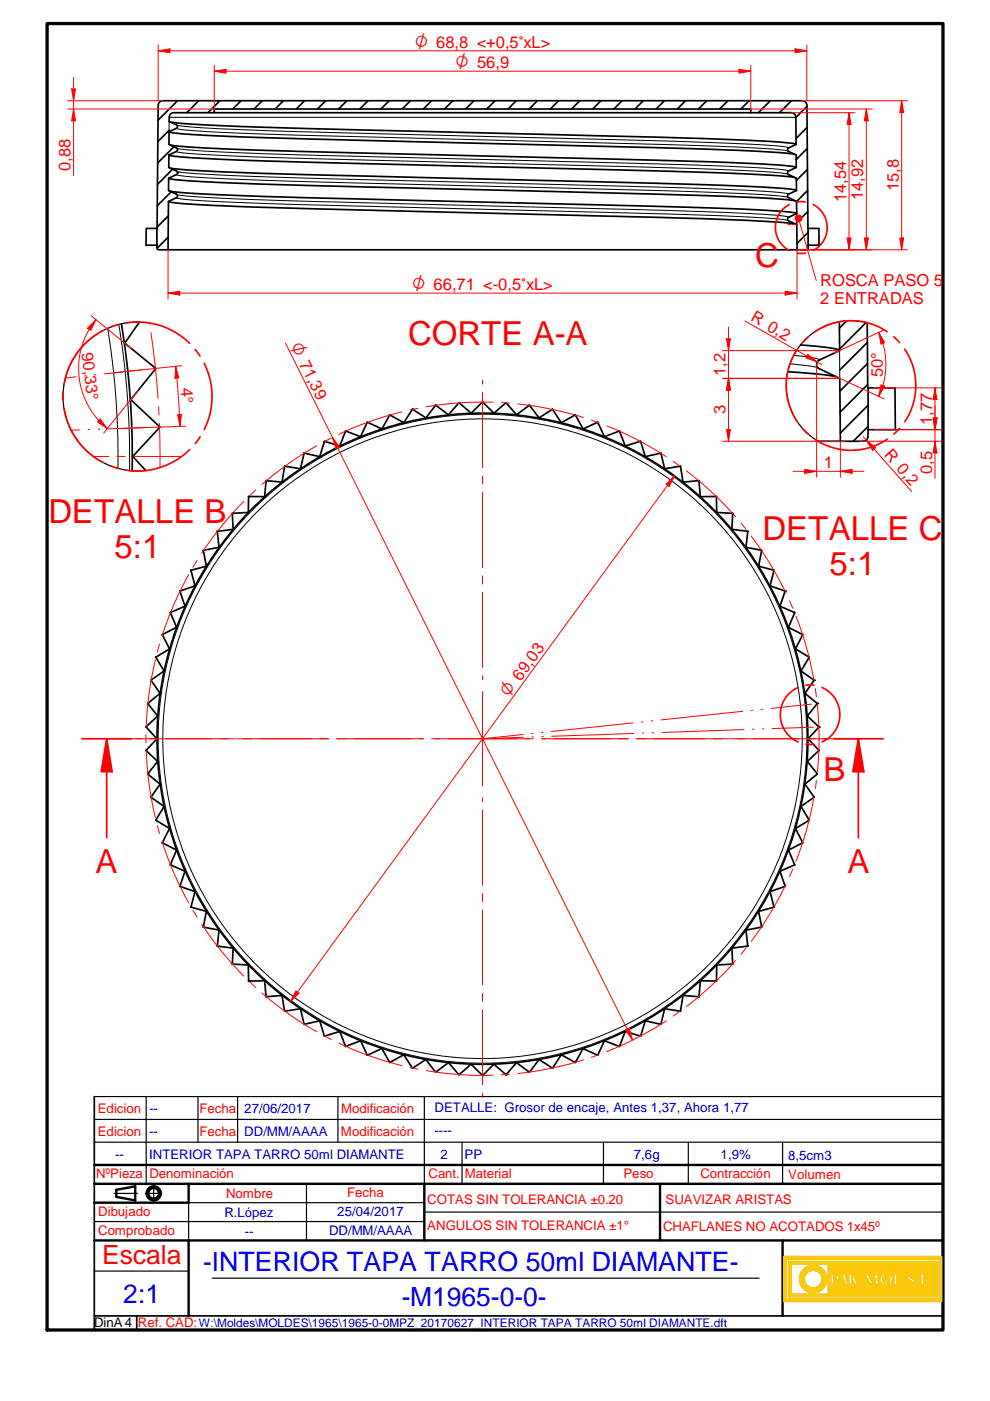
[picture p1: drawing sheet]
<svg xmlns="http://www.w3.org/2000/svg" width="210mm" height="297mm" viewBox="0 0 210 297" stroke-linecap="round" stroke-linejoin="round" font-family="sans-serif">
<path d="M10 5h190v277h-190z" fill="none" stroke="#000" stroke-width=".7"/>
<g fill="none" stroke="#000" stroke-width=".51">
<path d="M20 255h20M20 251h180M20 247h180M24.7 252.3v1.5M28.7 251.5v3M140 251v12M20 263h180M166 263v16"/>
<circle cx="32.6" cy="253" r="1.13"/>
<circle cx="32.6" cy="253" r="1.5"/>
</g>
<path d="M20 232.5v49.5h180v-49.5M20 279h180M29 279v3" fill="none" stroke="#000" stroke-width=".36"/>
<g fill="none" stroke="#000" stroke-width=".25">
<path d="M31 232.5v18.5M20 259h70M24.2 253h5M30.8 253h3.5M32.6 251.3v3.5M40 255v8M65 251v12M98 242.2v8.8M128 242.2v8.8M146 242.2v8.8M166 242.2v8.8M20 269.5h20"/>
<path d="M45 271h116"/>
</g>
<g fill="#faca0a">
<path d="M166.2 266.4v9.5h33.5v-9.5zM166.8 267h32.4v8.4h-32.4z" fill-rule="evenodd"/>
<path d="M167.3 267.5v7.4h31.4v-7.4zM194.1 272.1a.3 .3 0 0 1 .6 0 .3 .3 0 0 1-.6 0zM195.3 270.2h.6v1.9h.9v.3h-1.5zM197.1 271.9h.5v.3l-.4 .1zM167.8 268h7.9v6.4h-7.9zM176.2 270.2h1.4l.4 .6-.1 .3-.3 .3h-.8v1h-.6zM178.6 270.2h.6l.7 2.2h-.7l-.2-.5h-.6l-.2 .5h-.2zM180 270.2h.7v.9l.7-.9h.4l-.6 .6 .8 1.6h-.7l-.5-1-.1 1h-.7zM182.1 271h.9v.3h-.9zM183.8 270.2h.3l.8 1.4 .8-1.4h.4l.3 2.2h-.7v-1.4l-.8 1.4h-.3l-.6-1.4-.2 1.4h-.4zM186.9 270.6a1.31 1.31 0 0 1 1.8-.4 1.31 1.31 0 0 1 .4 1.8 1.35 1.35 0 0 1-1.7 .4 1.35 1.35 0 0 1-.7-1.6zM189.6 270.2h.6v1.9h1v.3h-1.6zM192.5 270.4a.77 .77 0 0 1 .8-.3 .77 .77 0 0 1 .6 .7h-.3a.4 .4 0 0 0-.3-.5 .4 .4 0 0 0-.5 .4l.2 .1a1.15 1.15 0 0 1 1 1.1 .83 .83 0 0 1-.9 .5 .83 .83 0 0 1-.7-.8h.3a.45 .45 0 0 0 .2 .6 .45 .45 0 0 0 .6-.3l-.4-.4a.86 .86 0 0 1-.7-.7z" fill-rule="evenodd"/>
</g>
<path d="M176.2 270.2h1.2a.66 .66 0 0 1 .6 .7 .66 .66 0 0 1-.9 .5h-.3v1h-.6zM178.6 270.2h.6l.7 2.2h-.7l-.2-.5h-.6l-.2 .5h-.2zM180 270.2h.7v.9l.7-.9h.4l-.6 .6 .8 1.6h-.7l-.5-1-.1 1h-.7zM183.8 270.2h.3l.8 1.4 .8-1.4h.4l.3 2.2h-.7v-1.4l-.8 1.4h-.3l-.6-1.4-.2 1.4h-.4zM187.1 270.3a1.28 1.28 0 0 1 1.9 .2 1.28 1.28 0 0 1-.3 1.8 1.27 1.27 0 0 1-1.8-.2 1.27 1.27 0 0 1 .2-1.8zM193.1 270.1h.1M193.1 270.1l-.5 .2-.2 .5M193.2 270.1l.6 .3 .1 .4h-.3a.4 .4 0 0 0-.3-.5 .4 .4 0 0 0-.5 .4l.4 .2" fill="none" stroke="#faca0a" stroke-width=".36"/>
<circle cx="193.2" cy="270.9" r=".18" fill="#faca0a"/>
<path d="M193.2 270.9a.78 .78 0 0 1 .7 .5 .78 .78 0 0 1-.1 .8" fill="none" stroke="#faca0a" stroke-width=".36"/>
<circle cx="193.8" cy="272.2" r=".18" fill="#faca0a"/>
<path d="M193.8 272.2a.85 .85 0 0 1-.9 .1 .85 .85 0 0 1-.5-.7h.3v.4l.4 .2" fill="none" stroke="#faca0a" stroke-width=".36"/>
<circle cx="193.1" cy="272.2" r=".18" fill="#faca0a"/>
<path d="M193.5 271.9l-.4 .3" fill="none" stroke="#faca0a" stroke-width=".36"/>
<circle cx="193.5" cy="271.9" r=".18" fill="#faca0a"/>
<path d="M192.4 270.8l.3 .5 .7 .4 .1 .2" fill="none" stroke="#faca0a" stroke-width=".36"/>
<path d="M170.3 269.3a2.91 2.91 0 0 1 3.1-.9 2.91 2.91 0 0 1 2 2.6h-1a1.89 1.89 0 0 0-2.9-1.4 1.89 1.89 0 0 0 0 3.2 1.89 1.89 0 0 0 2.9-1.5h1a2.91 2.91 0 0 1-4 2.6 2.91 2.91 0 0 1-1.1-4.6z" fill-rule="evenodd" fill="#faca0a"/>
<path d="M170.6 269a2.91 2.91 0 0 1 3-.5 2.91 2.91 0 0 1 1.8 2.5h-1a1.89 1.89 0 0 0-2.9-1.4 1.89 1.89 0 0 0 0 3.2 1.89 1.89 0 0 0 2.9-1.5h1a2.91 2.91 0 0 1-4.2 2.5 2.91 2.91 0 0 1-.6-4.8z" fill="none" stroke="#faca0a" stroke-width=".36"/>
<path d="M176.8 270.3l.4 .1 .1 .3-.2 .5-.3 .1z" fill-rule="evenodd" fill="#faca0a"/>
<path d="M176.8 270.3a.46 .46 0 0 1 .5 .5 .46 .46 0 0 1-.5 .5z" fill="none" stroke="#faca0a" stroke-width=".36"/>
<path d="M178.7 270.7l.3 1h-.5z" fill="#faca0a"/>
<path d="M178.7 270.7l.3 1h-.5z" fill="none" stroke="#faca0a" stroke-width=".36"/>
<path d="M187.6 270.5a.75 .75 0 0 1 .9 .1 .75 .75 0 0 1 .1 .9v.3a.66 .66 0 0 1-.7 .4 1.07 1.07 0 0 1-.3-1.7z" fill-rule="evenodd" fill="#faca0a"/>
<g fill="none" stroke="#faca0a" stroke-width=".36">
<path d="M166.2 266.4h33.5v9.5h-33.5zM166.8 267h32.4v8.4h-32.4zM167.3 267.5h31.4v7.4h-31.4zM167.8 268h7.9v6.4h-7.9zM182.1 271h.9v.3h-.9zM187.6 270.5a.75 .75 0 0 1 .9 .1 .75 .75 0 0 1 .1 .9 .68 .68 0 0 1-.6 .7 .68 .68 0 0 1-.7-.7v-.6zM189.6 270.2h.6v1.9h1v.3h-1.6zM195.3 270.2h.6v1.9h.9v.3h-1.5z"/>
<circle cx="194.4" cy="272.1" r=".3"/>
<circle cx="197.4" cy="272.1" r=".3"/>
</g>
<path d="M20 237.3h180M20 232.5h180M42 232.5v9.7M50.4 232.5v9.7M71.7 232.5v9.7M90 232.5v18.5M20 242.2h180M40 255h50M90 257h110" fill="none" stroke="#000" stroke-width=".25"/>
<path d="M24.7 253.8l4 .7M28.7 251.5l-4 .8M40 251v4M90 251v12M40 263v16" fill="none" stroke="#000" stroke-width=".51"/>
<g fill="none" stroke="#000" stroke-width=".36">
<path d="M60.4 98.8v.1M64.5 96.1h.1M68.9 93.6h-.1M68.9 93.6l-1.1 3.2-3.3-.7-.8 3.3-3.3-.6-.6 3.4-3.4-.3-.3 3.4h-3.4v3.3l-3.4 .2M73.3 91.4h.1M78 89.5l-.1 .1M82.7 88h-.1M87.5 86.8l-1.9 2.8-2.9-1.6-1.7 3-3.1-1.5-1.4 3.1-3.2-1.2-1.2 3.2-3.2-1M92.4 85.9h.1M97.4 85.4l-2.3 2.5-2.7-2-2.1 2.7-2.8-1.8M102.3 85.2h.1M102.3 85.2l-2.4 2.4-2.6-2.2"/>
<path d="M102.3 85.2l2.5 2.4 2.6-2.2M107.3 85.4l2.3 2.5 2.7-2 2 2.7 2.9-1.8 1.8 2.8 3-1.6 1.7 3 3.1-1.5 1.4 3.1 3.2-1.2 1.2 3.2 3.3-1M112.2 85.9h.1M117.2 86.8h.1M122 88h.1M126.7 89.5l.1 .1M131.3 91.4h.1M135.8 93.6h.1M135.9 93.6l1 3.2 3.3-.7 .8 3.3 3.3-.6 .6 3.4 3.4-.3 .2 3.4h3.5v3.3l3.4 .2M140.1 96.1h.1M144.3 98.8v.1M43.1 116.7l.7 3.3-3.3 .9"/>
<path d="M43.2 116.7h-.1M46.1 112.6l.4 3.4-3.4 .7M46.1 112.6v.1M49.3 108.8l.1 3.4-3.3 .4M49.3 108.8v.1M52.8 105.3h-.1M56.5 101.9l-.1 .1M148.2 101.9l.1 .1M151.9 105.3h.1M155.4 108.8v.1M155.4 108.8l-.2 3.4 3.4 .4M158.6 112.6v.1"/>
<path d="M158.6 112.6l-.4 3.4 3.3 .7M161.5 116.7h.1M161.5 116.7l-.6 3.3 3.3 .9M33.1 139.3v.1M34.4 134.6l1.6 3-3 1.7 1.8 3-2.8 1.9M34.5 134.5l-.1 .1M36.2 129.9h.1M38.2 125.3l1 3.2-3.1 1.4 1.3 3.1-3 1.6M38.2 125.3h.1M40.5 120.9l.9 3.3-3.2 1.1M40.5 120.9v.1M164.1 120.9l.1 .1"/>
<path d="M164.2 120.9l-.9 3.3 3.2 1.1M166.5 125.3l-1.1 3.2 3.2 1.4-1.4 3.1 3.1 1.6M168.5 129.9h.1M170.2 134.5v.1M170.3 134.6l-1.6 3 2.9 1.7-1.7 3 2.8 1.9M171.6 139.3v.1M31 154.1v.1M31 159.1v.1M31.3 149.2l2.1 2.6-2.4 2.3 2.3 2.5-2.3 2.5 2.4 2.3-2.1 2.7M31.3 149.1v.1M32 144.2l2 2.8-2.7 2.1M32 144.2v.1"/>
<path d="M172.6 144.2l-1.9 2.8 2.6 2.1M173.3 149.2l-2.1 2.6 2.5 2.3M173.3 149.1v.1M173.7 154.1v.1M173.7 154.2l-2.3 2.4 2.3 2.6M173.7 159.1l-2.5 2.3 2.1 2.7M31.3 164.1l2.7 2.1-2 2.8M31.3 164.1h.1M32 169l2.8 2-1.8 2.9 3 1.8-1.6 3 3 1.5-1.2 3.1M32 169v.1M33.1 173.9h.1M34.4 178.6l.1 .1"/>
<path d="M170.2 178.6v.1M171.6 173.9h.1M172.7 169l-2.8 2 1.7 2.9-2.9 1.8 1.6 3-3.1 1.5 1.4 3.1M173.3 164.1h.1M173.4 164.1l-2.7 2.1 1.9 2.9M36.1 183.4l3.1 1.3-1 3.2M36.2 183.3v.1M38.2 187.9l3.2 1.1-.9 3.3M38.2 187.9h.1M40.5 192.3l3.3 .9-.7 3.4M40.5 192.3h.1M43.1 196.6l3.4 .6-.4 3.4"/>
<path d="M43.1 196.5l.1 .1M161.5 196.5v.1M164.2 192.3h-.1M164.2 192.3l-3.3 .9 .6 3.4-3.3 .6 .4 3.4M166.5 187.9h.1M168.6 183.4l-3.2 1.3 1.1 3.2-3.2 1.1 .9 3.3M168.6 183.3l-.1 .1M46.1 200.6l3.3 .4-.1 3.4 3.4 .2v3.4l3.4-.1 .3 3.4M46.1 200.6h.1M49.3 204.4h.1M52.7 207.9l.1 .1M56.4 211.3h.1"/>
<path d="M56.4 211.3l3.4-.2 .6 3.3 3.3-.5 .8 3.3 3.3-.8 1 3.3 3.3-1 1.2 3.2 3.2-1.2 1.4 3M60.4 214.4h.1M64.5 217.1v.1M68.8 219.6l.1 .1M135.9 219.7l-3.3-1-1.2 3.2-3.2-1.2-1.4 3M135.9 219.6l-.1 .1M140.2 217.1l-.1 .1M144.3 214.4h.1M148.3 211.3l-3.4-.2-.6 3.3-3.3-.5-.8 3.3-3.3-.8-1 3.3M148.3 211.3h-.1M152 207.9l-.1 .1M155.4 204.4h.1"/>
<path d="M158.6 200.6h.1M158.6 200.6l-3.4 .4 .2 3.4-3.4 .2v3.4l-3.5-.1-.2 3.4M73.3 221.8h.1M77.9 223.7h.1M77.9 223.7l3.1-1.4 1.7 3 2.9-1.7 1.9 2.9M82.6 225.2l.1 .1M87.5 226.4l2.8-1.8 2.1 2.8 2.7-2.1 2.3 2.6M92.4 227.3h.1M97.3 227.8l2.6-2.2 2.4 2.4M102.3 228h.1M107.4 227.8l-2.6-2.2-2.5 2.4M112.2 227.3l-2.6-2-2.3 2.6"/>
<path d="M112.2 227.3h.1M117.2 226.4v.1M122 225.2v.1M126.8 223.7l-3.1-1.4-1.7 3-3-1.7-1.8 2.9-2.9-1.9-2.1 2.7M126.8 223.7h-.1M131.4 221.8h-.1"/>
<circle cx="102.3" cy="156.6" r="69"/>
</g>
<g fill="none" stroke="#000" stroke-width=".21">
<circle cx="102.3" cy="156.6" r="67.8"/>
<circle cx="102.3" cy="156.6" r="68.8"/>
</g>
<g fill="#000">
<circle cx="87.5" cy="86.8" r=".18"/>
<circle cx="97.4" cy="85.4" r=".18"/>
<circle cx="166.5" cy="125.3" r=".18"/>
<circle cx="31.3" cy="149.2" r=".18"/>
<circle cx="172.7" cy="144.2" r=".18"/>
<circle cx="173.4" cy="149.2" r=".18"/>
<circle cx="173.7" cy="154.1" r=".18"/>
<circle cx="31.3" cy="164.1" r=".18"/>
<circle cx="36.1" cy="183.4" r=".18"/>
<circle cx="102.3" cy="228" r=".18"/>
<circle cx="107.3" cy="227.9" r=".18"/>
</g>
<g fill="none" stroke="#f00" stroke-width=".21">
<path d="M67.2 94.5l-1.3 .7a71 71 0 0 0-10.3 7.5M70.3 92.9l-1.6 .8M85.2 87.3l-3.5 1a66.7 66.7 0 0 0-9.8 3.8M88.6 86.6l-1.6 .3M102.3 80.6v.9M102.3 83.2v15.9M104.6 85.3h-1a71 71 0 0 0-13.2 1M106.3 85.4l1.8 .1M109.8 85.6l1.2 .2a70.9 70.9 0 0 1 12.7 2.7M125.4 89.1l1.6 .6M128.7 90.3l1.2 .5a71.4 71.4 0 0 1 11.4 6M142.8 97.8l1.4 1"/>
<path d="M145.6 99.9l1.3 .9a68.8 68.8 0 0 1 9.1 8.8M41.8 118.8l-.9 1.5M51.7 106.3l-2.8 3a68.5 68.5 0 0 0-6.1 8M54.3 103.9l-1.3 1.2M102.3 100.9v1.7M102.3 104.4v15.9M157.2 110.9l1 1.3M159.3 113.6l1.1 1.5a71.9 71.9 0 0 1 6.3 10.7M32.9 139.9l-.4 2a71.4 71.4 0 0 0-1.5 12.1M33.8 136.5l-.4 1.7M40 121.8l-.9 1.6a72.2 72.2 0 0 0-4.7 11.5M102.3 122.1v1.7"/>
<path d="M102.3 125.6v15.9M167.4 127.4l.7 1.6M168.8 130.6l.7 1.9a72.2 72.2 0 0 1 3.2 11.8M22.6 156.6h27.3M31 155.8v1.7M31 159.3a70.9 70.9 0 0 0 2 14M50.1 156.6h19.7M71.3 156.6h18.6M91.5 156.6h21.7M102.3 143.3v.8M102.3 146.6v20M111 155.7l-8.7 .9 8.7-.3"/>
<path d="M112.8 156.3h.3M113.1 155.5h-.3M114.9 156.6h18.5M115.2 155.3h-.3M115.2 156.2h-.3M134.3 153.3l-17.4 1.8M134.4 155.5l-17.4 .6M134.9 156.6h19.7M136.4 153.1h-.4M136.5 155.4h-.3M138.3 155.4h.3M138.5 152.8l-.4 .1"/>
<path d="M154.8 156.6h27.3M157.5 150.8l-17.3 1.8M157.8 154.7l-17.4 .6M159.6 154.6h.3M159.6 150.6h-.3M161.7 150.4h-.3M162 154.5l-.3 .1M172.2 149.3l-8.7 .9M172.5 154.2l-8.7 .3M172.9 146l.3 1.7M173.4 149.5a70.5 70.5 0 0 1 0 14.2M33.4 175l.4 1.7"/>
<path d="M34.4 178.4v.1a72.9 72.9 0 0 0 5.6 13M102.3 169.1v.9M102.3 171.7v16M172.7 168.9a70 70 0 0 1-3.9 13.7M173.2 165.5l-.3 1.7M40.9 193l.9 1.5M42.8 195.9l.1 .3a72.4 72.4 0 0 0 8.8 10.8M102.3 189.4v1.8M102.3 192.9v15.9M166.7 187.5v.1a71.6 71.6 0 0 1-7.4 12M168.1 184.3l-.6 1.5M53 208.2l1.3 1.2"/>
<path d="M55.6 210.6l2.2 1.8a67.8 67.8 0 0 0 9.4 6.3M68.7 219.6l1.6 .8M102.3 210.6v1.7M102.3 214.1v15.9M141.3 216.4l-.5 .3a71.8 71.8 0 0 1-12.1 6.2M144.2 214.4l-1.4 1M156 203.7l-.2 .3a67.3 67.3 0 0 1-10.2 9.4M158.3 201l-1.1 1.3M71.9 221.2l.6 .3a73.7 73.7 0 0 0 12.8 4.4M87 226.3l1.7 .4M90.4 227l.9 .1a67.3 67.3 0 0 0 13.3 .9M102.3 231.8v.8"/>
<path d="M108.1 227.8l-1.7 .1M123.8 224.7l-.8 .3a72.8 72.8 0 0 1-13.1 2.6M127.1 223.6l-1.7 .6"/>
</g>
<path d="M27.9 156.6h-5.3v21M176.8 156.6h5.3" fill="none" stroke="#f00" stroke-width=".36"/>
<path d="M22.6 156.6l1.2 7h-2.3z" fill="#f00"/>
<path d="M22.6 156.6l1.2 7h-2.3zM182.1 156.6v21" fill="none" stroke="#f00" stroke-width=".36"/>
<path d="M182.1 156.6l1.1 7h-2.3z" fill="#f00"/>
<g fill="none" stroke="#f00" stroke-width=".36">
<path d="M21.8 70.1a15.8 15.8 0 0 0-8.2 11.3M25.1 68.8l-1.6 .5M26.8 68.5a15.6 15.6 0 0 1 13.4 4.3M41.4 74.1l1 1.4M43.3 77a15.6 15.6 0 0 1 0 14.1M13.4 83.2v1.7M13.6 86.7a15.7 15.7 0 0 0 8.3 11.4M23.5 98.8l1.6 .5M40.2 95.3a15.8 15.8 0 0 1-13.3 4.4M42.4 92.6l-1 1.4M17.4 156.6h5.2M169.2 145.8a6.3 6.3 0 0 0-3.7 5.7 6.3 6.3 0 0 0 3.8 5.8"/>
<path d="M170.9 145.3h1.8M171 157.8h1.7M174.4 145.8a6.3 6.3 0 0 1 3.7 5.7M178.1 151.5a6.3 6.3 0 0 1-3.7 5.8M182.1 156.6l1.1 7h-2.3zM182.1 156.6h5.2"/>
</g>
<g fill="none" stroke="#000" stroke-width=".36">
<path d="M35.8 37.8v2.6l1.6 .8a.41 .41 0 0 1 .3 .3 .41 .41 0 0 1-.3 .4l-1.7 .8M35.8 37.8l.3 .1a178.1 178.1 0 0 0 19.2 1.1l72.5 1.9a682.8 682.8 0 0 1 39.2 1.4l1.7 .3M35.8 32.9v2.6l1.6 .8a.43 .43 0 0 1 0 .7l-1.6 .8M35.8 32.9l.3 .1a178.1 178.1 0 0 0 19.2 1.1l94.1 2.4a167.6 167.6 0 0 1 19.2 1.2M35.9 27.6l-2.4 2.4M35.9 28l.3 .1a178.1 178.1 0 0 0 19.1 1.1l72.5 1.8a612.7 612.7 0 0 1 39.1 1.5l1.7 .2M36.1 35.6a181.4 181.4 0 0 0 19.2 1.1l94.1 2.5a194 194 0 0 1 19.2 1l.3 .2M36.1 30.8a181.4 181.4 0 0 0 19.2 1.1l94.1 2.4a178.2 178.2 0 0 1 19.2 1.1l.3 .1M36.2 25.9a181.4 181.4 0 0 0 19.2 1.1l94 2.4a178.2 178.2 0 0 1 19.1 1.1l.3 .1M36.6 35.9l-3.2 3.2M36.9 31.1l-3.5 3.5M37.7 21.4l-4.2 4.1"/>
<path d="M37.7 31.7h.1M42.1 21.4l-2.5 2.5M45.4 23.9h122.4a.94 .94 0 0 1 1 1v5.7M46.6 21.4l-2.5 2.5M51.1 21.4l-1.7 1.7M55.6 21.4l-1.7 1.7M60.1 21.4l-1.7 1.7M64.6 21.4l-1.8 1.7M69.1 21.4l-1.8 1.7M73.6 21.4l-1.8 1.7M78.1 21.4l-1.8 1.7M82.5 21.4l-1.7 1.7"/>
<path d="M87.1 21.4l-1.8 1.7M91.5 21.4l-1.7 1.7M96 21.4l-1.7 1.7M100.5 21.4l-1.7 1.7M105 21.4l-1.7 1.7M109.5 21.4l-1.8 1.7M114 21.4l-1.8 1.7M118.5 21.4l-1.8 1.7M123 21.4l-1.8 1.7M127.5 21.4l-1.8 1.7M132 21.4l-1.8 1.7M136.4 21.4l-1.7 1.7"/>
<path d="M140.9 21.4l-1.7 1.7M145.4 21.4l-1.7 1.7M149.9 21.4l-1.8 1.7M154.4 21.4l-1.8 1.7M158.9 21.4l-1.8 1.7M159.2 23.9v-.8h-113.8v.8h-8.5a.94 .94 0 0 0-1 1v.8l1.5 .8 .2 .4-.2 .3-1.5 .7-.1 2.7 1.6 .8a.41 .41 0 0 1 .3 .3 .41 .41 0 0 1-.3 .4l-1.6 .8M163.4 21.4l-2.6 2.5M167.9 21.4l-2.6 2.5M168.8 30.6l-1.5 .8a.41 .41 0 0 0-.3 .3 .41 .41 0 0 0 .3 .4l1.6 .8v2.6M168.9 35.5l-1.6 .8a.43 .43 0 0 0 0 .7l1.6 .8v2.6l-1.6 .8a.41 .41 0 0 0-.3 .3 .41 .41 0 0 0 .3 .4l1.7 .8M171.2 22.6l-2.4 2.3M171.2 27l-2.4 2.4"/>
<path d="M171.2 31.5l-2.3 2.3M171.3 35.9l-2.4 2.4M33.3 48.4h-2.3v3.6h2.3M33.3 48.4h.1M33.3 52v.6l.2 .3 2.1 .1M33.3 48.4v3.6M33.3 48.4l.2-26.1a.98 .98 0 0 1 1-.9h135.7a1.02 1.02 0 0 1 1 .9l.2 26.1h2.3v3.6h-2.3M35.7 50.3l-2.4 2.3M35.7 45.8l-2.4 2.4M35.7 42.7l-.1 10.3M35.8 42.7l.2 .1a178.1 178.1 0 0 0 19.2 1.1l72.7 1.9a618.7 618.7 0 0 1 39.1 1.5l1.7 .2M36 40.5l1.7 .2a618.6 618.6 0 0 0 39.2 1.5l72.6 1.8a156.9 156.9 0 0 1 19.4 1.2l.1 .1"/>
<path d="M36.3 40.7l-2.9 2.9M37.7 41.5h.1M169 42.7v2.6M169 45.3l-1.7 .8-.3 .4 .3 .3 1.7 .8 .1 5.4M171.3 40.4l-2.3 2.3M171.3 44.8l-2.3 2.4M171.4 49.3l-2.4 2.3M171.4 48.4v3.6M171.4 52l-.1 .8-.3 .2h-135.4M25.8 68.7a171.4 171.4 0 0 1 2.2 31.1M29.6 68.3l-3.1 4.4 6.6 5.4-5.4 6.6 6.2 5.9-5.7 6.2 2.7 3M33 78v.2"/>
<path d="M33.8 90.5v.1"/>
</g>
<g fill="none" stroke="#000" stroke-width=".21">
<path d="M35.9 24.9h132.9M35.9 25.7v2.2M37.4 37v.1a27.8 27.8 0 0 0 6.7 .6l18.9 .8 71.8 1.8a492.3 492.3 0 0 1 30.6 1.3l1.8 .2M37.4 27.2l.1 .1a54.7 54.7 0 0 0 8.6 .7l16.9 .7 71.8 1.8a492.3 492.3 0 0 1 30.6 1.2l1.8 .3M37.4 32.1v.1a27.8 27.8 0 0 0 6.7 .6l18.9 .7 71.8 1.9a557.1 557.1 0 0 1 30.6 1.2l1.8 .3M37.5 26.5l1.7 .3a488.8 488.8 0 0 0 30.7 1.3l64.9 1.6a440.1 440.1 0 0 1 31.3 1.4l1.2 .3M37.5 36.3l.9 .2a321.6 321.6 0 0 0 25 1.2l71.4 1.8a449.1 449.1 0 0 1 30.3 1.3l2.2 .4M37.5 31.4l1.8 .3a489.1 489.1 0 0 0 30.6 1.3l64.9 1.6a440.1 440.1 0 0 1 31.3 1.4l1.2 .3M37.4 41.9l.1 .1a52.6 52.6 0 0 0 8.6 .7l16.9 .7 71.8 1.8a492 492 0 0 1 30.6 1.3l1.8 .2M37.5 41.3h.4a181.5 181.5 0 0 0 19.4 1.1l77.5 2a440.1 440.1 0 0 1 31.3 1.4l1.2 .3M169 45.3v2.3M22.8 69.6a168.1 168.1 0 0 1 2.2 29.7"/>
<path d="M25.2 68.8a171 171 0 0 1 2.3 31"/>
</g>
<circle cx="37.7" cy="36.6" r=".18" fill="#000"/>
<g fill="none" stroke="#f00" stroke-width=".21">
<path d="M167.1 47.6h.6M167.9 47.6h.1M168.1 47.6h.1M168.3 47.6h.7M16.2 79.9l-2.3 .2M18.3 79.7h-.4M20.3 79.5h-.3M30.1 78.4l-8 .9M31.7 68.5v.2M32 70.5l.9 6.8 .6 7.2M17 91.1l-1.9 .1M19 91.1h-.3"/>
<path d="M19.8 96.8h3.3M20.8 91h.4M24.8 96.8h1.8M28.3 96.8h10.2M30.9 90.7l-8 .2M33.6 86.3l.1 1.7M33.8 89.7l.1 9.4M37.7 87.9h.8l-.3 2.5z"/>
</g>
<path d="M29.6 68.3a15.8 15.8 0 0 0-16.2 16.4 15.8 15.8 0 0 0 17.5 15.1" fill="none" stroke="#000" stroke-width=".25"/>
<path d="M37.7 87.9h.8l-.3 2.5z" fill="#f00"/>
<path d="M37.3 77.7l.6 2.4-.8 .1z" fill="none" stroke="#f00" stroke-width=".21"/>
<path d="M37.3 77.7l.6 2.4-.8 .1z" fill="#f00"/>
<path d="M179.7 50.5h.8l-.4 2.5zM37.3 77.7l.7 8.4 .2 4.3M38.5 77.5l-14.2 1.5M39.4 90.4l-14.6 .5" fill="none" stroke="#f00" stroke-width=".21"/>
<path d="M179.7 50.5h.8l-.4 2.5z" fill="#f00"/>
<path d="M180.1 23.9l.4 2.5h-.8z" fill="none" stroke="#f00" stroke-width=".21"/>
<path d="M180.1 23.9l.4 2.5h-.8z" fill="#f00"/>
<path d="M167.8 23.9h13.5M180.1 23.9v29.1M171 53h10.3M183.3 50.5h.9l-.5 2.5z" fill="none" stroke="#f00" stroke-width=".21"/>
<path d="M183.3 50.5h.9l-.5 2.5z" fill="#f00"/>
<path d="M183.7 23.1l.5 2.5h-.9z" fill="none" stroke="#f00" stroke-width=".21"/>
<path d="M183.7 23.1l.5 2.5h-.9z" fill="#f00"/>
<path d="M45.4 15.1l2.5-.4v.8zM159.2 23.1h25.8M183.7 23.1v29.9M170 53h15" fill="none" stroke="#f00" stroke-width=".21"/>
<path d="M45.4 15.1l2.5-.4v.8z" fill="#f00"/>
<path d="M156.7 14.7l2.5 .4-2.5 .4z" fill="none" stroke="#f00" stroke-width=".21"/>
<path d="M156.7 14.7l2.5 .4-2.5 .4z" fill="#f00"/>
<path d="M45.4 13.8v9.3M45.4 15.1h113.8M159.2 13.8v9.3M35.6 62.1l2.5-.4v.9z" fill="none" stroke="#f00" stroke-width=".21"/>
<path d="M35.6 62.1l2.5-.4v.9z" fill="#f00"/>
<path d="M166.5 61.7l2.6 .4-2.6 .5z" fill="none" stroke="#f00" stroke-width=".21"/>
<path d="M166.5 61.7l2.6 .4-2.6 .5z" fill="#f00"/>
<path d="M35.6 53v10.4M169.1 53v10.4M35.6 62.1h133.5" fill="none" stroke="#f00" stroke-width=".21"/>
<path d="M167.4 43.4a5.5 5.5 0 0 0 0 9.7M170.8 53.7h-1.7M175.5 48.2a5.5 5.5 0 0 1-3 4.9" fill="none" stroke="#f00" stroke-width=".36"/>
<circle cx="169.1" cy="42.8" r=".18" fill="#f00"/>
<path d="M169.1 42.8h1.7M172.5 43.3a5.6 5.6 0 0 1 3 4.9M169.1 74.1a13.6 13.6 0 0 0 0 15.3M171.4 71.4l-1.2 1.3M188.2 70.3a13.7 13.7 0 0 0-15.4 .1M189.6 71.4l1.2 1.2M191.9 74a13.7 13.7 0 0 1 0 15.4M170.2 90.8l1.2 1.3M188.2 93.1a13.7 13.7 0 0 1-15.4 0M190.8 90.8l-1.2 1.2" fill="none" stroke="#f00" stroke-width=".36"/>
<g fill="none" stroke="#000" stroke-width=".36">
<path d="M167.1 78.8l6.1 .5 4.2 .6M169.8 73.1l6.5 .7 1.3 .3 .5 .2M178 68.2l.1 6.1M178.1 74.3l-4.3 2a1.03 1.03 0 0 0-.6 1 1.03 1.03 0 0 0 .6 .9l4.3 2 .1 13.4M179.6 68l-1.6 1.6M183.7 68.4l-5.6 5.6M183.9 68.4l.1 13.8h5.8l.1 8.9h-5.8M184 72.6l-5.9 5.9M184 77.1l-5.8 5.8M184 81.5l-5.8 5.9M184.1 85.9l-5.9 5.9M184.1 90.4l-3.1 3.2"/>
<path d="M184.1 82.2v8.9M184.1 91.1v1.5a1 1 0 0 1-1 1h-9.6"/>
</g>
<path d="M167.6 77.2l3.7 .3 2.2 .5M168.3 75.4h.1a15.4 15.4 0 0 1 5.4 .9M178.1 74.3v5.9" fill="none" stroke="#000" stroke-width=".21"/>
<path d="M173.3 80.2h1.7M175.4 80.2h.1M175.9 80.2h.1M176.4 80.2h1.7M198.3 93.6l.4 2.5h-.8z" fill="none" stroke="#f00" stroke-width=".21"/>
<path d="M183.9 68.4a13.7 13.7 0 0 0-16.1 8.1 13.7 13.7 0 0 0 5.7 17.1" fill="none" stroke="#000" stroke-width=".25"/>
<path d="M198.3 93.6l.4 2.5h-.8z" fill="#f00"/>
<path d="M197.9 88.6h.8l-.4 2.5z" fill="none" stroke="#f00" stroke-width=".21"/>
<path d="M197.9 88.6h.8l-.4 2.5z" fill="#f00"/>
<path d="M182.3 93.6h17.3M183.7 93.3l2 1.6-.6 .6zM187 91.1h12.6M198.3 86.1v15.3" fill="none" stroke="#f00" stroke-width=".21"/>
<path d="M183.7 93.3l2 1.6-.6 .6z" fill="#f00"/>
<path d="M154.1 71.8h.8l-.4 2.5zM183.1 92.6l10.3 11.6" fill="none" stroke="#f00" stroke-width=".21"/>
<path d="M154.1 71.8h.8l-.4 2.5z" fill="#f00"/>
<path d="M154.5 80.2l.4 2.5h-.8z" fill="none" stroke="#f00" stroke-width=".21"/>
<path d="M154.5 80.2l.4 2.5h-.8z" fill="#f00"/>
<path d="M169.4 46.3l3.7 13.2M153.2 74.3h24.9M154.5 69.3v15.9M153.2 80.2h24.9" fill="none" stroke="#f00" stroke-width=".21"/>
<circle cx="169.4" cy="46.3" r=".83" fill="#f00"/>
<path d="M186.9 81.6l.7 .3-1.2 2.2z" fill="none" stroke="#f00" stroke-width=".21"/>
<path d="M186.9 81.6l.7 .3-1.2 2.2z" fill="#f00"/>
<path d="M186.4 70.5l1.2 2.1-.7 .3z" fill="none" stroke="#f00" stroke-width=".21"/>
<path d="M186.4 70.5l1.2 2.1-.7 .3z" fill="#f00"/>
<path d="M177 79.7l10.5 4.9M186.4 70.5a15.9 15.9 0 0 1 0 13.6M187.5 69.9l-10.5 4.9M154.1 91.1h.8l-.4 2.5z" fill="none" stroke="#f00" stroke-width=".21"/>
<path d="M154.1 91.1h.8l-.4 2.5z" fill="#f00"/>
<path d="M154.5 80.2l.4 2.5h-.8z" fill="none" stroke="#f00" stroke-width=".21"/>
<path d="M154.5 80.2l.4 2.5h-.8z" fill="#f00"/>
<path d="M33.5 10.8l2.5-.4v.8zM153.2 93.6h26M153.2 80.2h24.9M154.5 80.2v13.4" fill="none" stroke="#f00" stroke-width=".21"/>
<path d="M33.5 10.8l2.5-.4v.8z" fill="#f00"/>
<path d="M168.6 10.4l2.5 .4-2.5 .4z" fill="none" stroke="#f00" stroke-width=".21"/>
<path d="M168.6 10.4l2.5 .4-2.5 .4z" fill="#f00"/>
<path d="M33.5 9.5v11.9M33.5 10.8h137.6M171.1 9.5v11.9M178.2 99.9l2.5-.4v.9z" fill="none" stroke="#f00" stroke-width=".21"/>
<path d="M178.2 99.9l2.5-.4v.9z" fill="#f00"/>
<path d="M170.7 99.5l2.5 .4-2.5 .5z" fill="none" stroke="#f00" stroke-width=".21"/>
<path d="M170.7 99.5l2.5 .4-2.5 .5z" fill="#f00"/>
<path d="M171.4 75.2l1.9 1.6-2.4-.9zM173.2 77.3v23.9M168.2 99.9h15M178.2 93.6v7.6" fill="none" stroke="#f00" stroke-width=".21"/>
<path d="M171.4 75.2l1.9 1.6-2.4-.9z" fill="#f00"/>
<path d="M191.2 21.4l.5 2.5h-.9zM158 68.1l16.2 9.2" fill="none" stroke="#f00" stroke-width=".21"/>
<path d="M191.2 21.4l.5 2.5h-.9z" fill="#f00"/>
<path d="M190.8 50.5h.9l-.5 2.5z" fill="none" stroke="#f00" stroke-width=".21"/>
<path d="M190.8 50.5h.9l-.5 2.5z" fill="#f00"/>
<path d="M15.6 23.1l.4 2.5h-.8zM170.2 21.4h22.3M191.2 21.4v31.6M169.1 53h23.4" fill="none" stroke="#f00" stroke-width=".21"/>
<path d="M15.6 23.1l.4 2.5h-.8z" fill="#f00"/>
<path d="M15.2 18.9h.8l-.4 2.5z" fill="none" stroke="#f00" stroke-width=".21"/>
<path d="M15.2 18.9h.8l-.4 2.5z" fill="#f00"/>
<path d="M15.6 16.4v20.8M14.4 23.1h31M14.4 21.4h20.1M132.7 218.5l.7-.4 .8 2.4z" fill="none" stroke="#f00" stroke-width=".21"/>
<path d="M132.7 218.5l.7-.4 .8 2.4z" fill="#f00"/>
<path d="M70.5 92.7l1.5 2.1-.8 .4z" fill="none" stroke="#f00" stroke-width=".21"/>
<path d="M70.5 92.7l1.5 2.1-.8 .4z" fill="#f00"/>
<path d="M60.6 72.8l73.6 147.7M197.9 88.6h.8l-.4 2.5z" fill="none" stroke="#f00" stroke-width=".21"/>
<path d="M197.9 88.6h.8l-.4 2.5z" fill="#f00"/>
<path d="M198.3 82.2l.4 2.5h-.8z" fill="none" stroke="#f00" stroke-width=".21"/>
<path d="M198.3 82.2l.4 2.5h-.8z" fill="#f00"/>
<path d="M185.4 82.2h14.2M185.4 91.1h14.2M198.3 82.2v8.9M62.8 210.1l.6 .5-1.8 1.8z" fill="none" stroke="#f00" stroke-width=".21"/>
<path d="M62.8 210.1l.6 .5-1.8 1.8z" fill="#f00"/>
<path d="M141.3 102.7l1.8-1.8-1.2 2.2z" fill="none" stroke="#f00" stroke-width=".21"/>
<path d="M141.3 102.7l1.8-1.8-1.2 2.2z" fill="#f00"/>
<path d="M20.3 67.8l-1 2.3-.7-.5zM143.1 100.9l-81.5 111.5" fill="none" stroke="#f00" stroke-width=".21"/>
<path d="M20.3 67.8l-1 2.3-.7-.5z" fill="#f00"/>
<path d="M21.3 88.9l1.5 2-2.1-1.4z" fill="none" stroke="#f00" stroke-width=".21"/>
<path d="M21.3 88.9l1.5 2-2.1-1.4z" fill="#f00"/>
<path d="M19.4 67l8.6 7M20.3 67.8a16.4 16.4 0 0 0 2.5 23.1M29.2 82.9l-7.2 8.9" fill="none" stroke="#f00" stroke-width=".21"/>
<g font-size="7" fill="#f00">
<text x="160.2" y="56.5">C</text>
<text x="86.6" y="73.1">CORTE A-A</text>
<text x="10.3" y="110.9">DETALLE B</text>
<text x="24.3" y="118.4">5:1</text>
<text x="161.8" y="114.4">DETALLE C</text>
<text x="175.9" y="121.9">5:1</text>
<text x="174.7" y="165.7">B</text>
<text x="20.3" y="185.1">A</text>
<text x="179.7" y="185.1">A</text>
</g>
<text font-size="5.6" fill="#f00" x="21.7" y="268.1">Escala</text>
<g font-size="5.6" fill="#00f">
<text x="43.1" y="269.4">-INTERIOR TAPA TARRO 50ml DIAMANTE-</text>
<text x="26.1" y="276.2">2:1</text>
<text x="85.2" y="277">-M1965-0-0-</text>
</g>
<g font-size="3.9" fill="#f00">
<text x="88" y="10.1">O 68,8 &lt;+0,5vxL&gt;</text>
<text x="96.6" y="14.5">O 56,9</text>
<text x="87.4" y="61.5">O 66,71 &lt;-0,5vxL&gt;</text>
<text x="61.5" y="73.3" transform="rotate(64 61.5 73.3)">O 71,39</text>
<text x="107.9" y="148" transform="rotate(-54 107.9 148)">O 69,03</text>
</g>
<g font-size="3.5" fill="#f00">
<text x="15" y="36.3" transform="rotate(-90 15 36.3)">0,88</text>
<text x="190.6" y="40.6" transform="rotate(-90 190.6 40.6)">15,8</text>
<text x="179.5" y="42.8" transform="rotate(-90 179.5 42.8)">14,54</text>
<text x="183.1" y="42.4" transform="rotate(-90 183.1 42.4)">14,92</text>
<text x="174" y="60.7">ROSCA PASO 5</text>
<text x="174" y="64.5">2 ENTRADAS</text>
<text x="159.1" y="67.9" transform="rotate(29 159.1 67.9)">R 0,2</text>
<text x="17.3" y="74.8" transform="rotate(83 17.3 74.8)">90,33°</text>
<text x="38.3" y="82.3" transform="rotate(86 38.3 82.3)">4°</text>
<text x="153.9" y="79.7" transform="rotate(-90 153.9 79.7)">1,2</text>
<text x="187.3" y="79.9" transform="rotate(-90 187.3 79.9)">50°</text>
<text x="153.9" y="87.9" transform="rotate(-90 153.9 87.9)">3</text>
<text x="197.7" y="90.1" transform="rotate(-90 197.7 90.1)">1,77</text>
<text x="174.8" y="99.3">1</text>
<text x="187.4" y="96.5" transform="rotate(49 187.4 96.5)">R 0,2</text>
<text x="197.7" y="100.5" transform="rotate(-90 197.7 100.5)">0,5</text>
</g>
<g font-size="2.8" fill="#f00">
<text x="20.7" y="236.1">Edicion</text>
<text x="42.3" y="236.1">Fecha</text>
<text x="72.3" y="235.9">Modificación</text>
<text x="20.7" y="240.9">Edicion</text>
<text x="42.3" y="240.9">Fecha</text>
<text x="72.3" y="240.8">Modificación</text>
<text x="20.4" y="249.7">NºPieza</text>
<text x="31.7" y="249.7">Denominación</text>
<text x="90.9" y="249.7">Cant.</text>
<text x="98.6" y="249.7">Material</text>
<text x="132.2" y="249.7">Peso</text>
<text x="148.5" y="249.7">Contracción</text>
<text x="167.2" y="249.9">Volumen</text>
<text x="20.8" y="257.9">Dibujado</text>
<text x="47.9" y="254">Nombre</text>
<text x="73.6" y="253.8">Fecha</text>
<text x="90.6" y="255.2">COTAS SIN TOLERANCIA ±0.20</text>
<text x="141.2" y="255.3">SUAVIZAR ARISTAS</text>
<text x="20.8" y="261.9">Comprobado</text>
<text x="90.6" y="260.8">ANGULOS SIN TOLERANCIA ±1°</text>
<text x="140.6" y="261">CHAFLANES NO ACOTADOS 1x45º</text>
<text x="29.2" y="281.4">Ref. CAD:W:\Moldes\MOLDES\1965\1965-0-0MPZ_20170627_INTERIOR TAPA TARRO 50ml DIAMANTE.dft</text>
</g>
<g font-size="2.8" fill="#00f">
<text x="31.6" y="236.1">--</text>
<text x="51.8" y="236.1">27/06/2017</text>
<text x="92.2" y="235.8">DETALLE: Grosor de encaje, Antes 1,37, Ahora 1,77</text>
<text x="24.4" y="245.7">--</text>
<text x="31.6" y="245.7">INTERIOR TAPA TARRO 50ml DIAMANTE</text>
<text x="31.6" y="240.9">--</text>
<text x="51.8" y="240.9">DD/MM/AAAA</text>
<text x="92.2" y="240.6">----</text>
<text x="93.4" y="245.7">2</text>
<text x="98.6" y="245.7">PP</text>
<text x="134.5" y="245.7">7,6g</text>
<text x="152.8" y="245.7">1,9%</text>
<text x="167.2" y="245.9">8,5cm3</text>
<text x="47.6" y="258">R.López</text>
<text x="71.5" y="257.9">25/04/2017</text>
<text x="51.9" y="262">--</text>
<text x="69.8" y="261.9">DD/MM/AAAA</text>
</g>
<text font-size="2.8" x="20" y="281.4">DinA4</text>
</svg>
